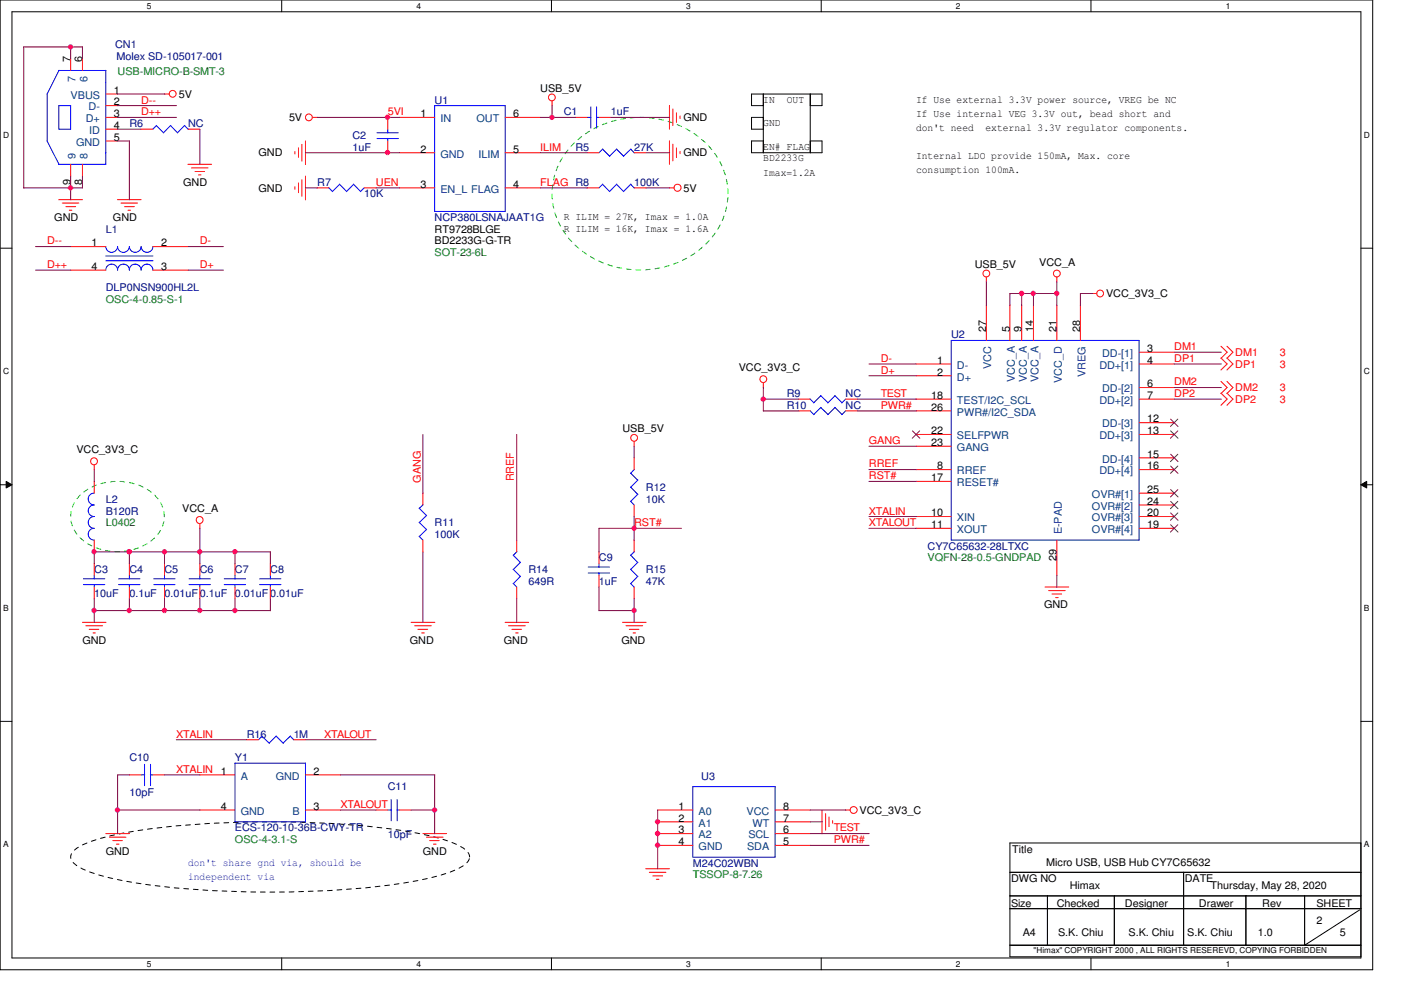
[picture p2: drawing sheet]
<svg xmlns="http://www.w3.org/2000/svg" width="297mm" height="210mm" viewBox="0 0 297 210" stroke-linecap="round" stroke-linejoin="round" font-family="sans-serif">
<path d="M0 0h291v205.6h-291zM2.5 2.5h286v200.6h-286z" fill="none" stroke="#000" stroke-width=".21"/>
<g fill="#fff">
<path d="M31.1 .3h1v2h-1z"/>
<path d="M31.1 203.4h1v2h-1z"/>
</g>
<path d="M59.7 0v2.5M59.7 203.1v2.5" fill="none" stroke="#000" stroke-width=".21"/>
<g fill="#fff">
<path d="M88.3 .3h1v2h-1z"/>
<path d="M88.3 203.4h1v2h-1z"/>
</g>
<path d="M116.9 0v2.5M116.9 203.1v2.5" fill="none" stroke="#000" stroke-width=".21"/>
<g fill="#fff">
<path d="M145.5 .3h1v2h-1z"/>
<path d="M145.5 203.4h1v2h-1z"/>
</g>
<path d="M174.1 0v2.5M174.1 203.1v2.5" fill="none" stroke="#000" stroke-width=".21"/>
<g fill="#fff">
<path d="M202.7 .3h1v2h-1z"/>
<path d="M202.7 203.4h1v2h-1z"/>
</g>
<path d="M231.3 0v2.5M231.3 203.1v2.5" fill="none" stroke="#000" stroke-width=".21"/>
<g fill="#fff">
<path d="M259.9 .3h1v2h-1z"/>
<path d="M259.9 203.4h1v2h-1z"/>
<path d="M.7 27.6h1.2v1.9h-1.2z"/>
<path d="M289.2 27.6h1.2v1.9h-1.2z"/>
<path d="M.7 77.7h1.2v2h-1.2z"/>
<path d="M289.2 77.7h1.2v2h-1.2z"/>
</g>
<path d="M0 52.6h2.5M288.5 52.6h2.5" fill="none" stroke="#000" stroke-width=".21"/>
<g fill="#fff">
<path d="M.7 127.8h1.1v2h-1.1z"/>
<path d="M289.2 127.8h1.1v2h-1.1z"/>
</g>
<path d="M0 102.8h2.5M1.3 102.1l1.2 .7-1.2 .7zM288.5 102.8l1.3-.7v1.4zM288.5 102.8h2.5" fill="none" stroke="#000" stroke-width=".21"/>
<path d="M1.3 102.1l1.2 .7-1.2 .7zM288.5 102.8l1.3-.7v1.4z" fill="#000"/>
<g fill="#fff">
<path d="M.7 178h1.1v2h-1.1z"/>
<path d="M289.2 178h1.1v2h-1.1z"/>
</g>
<g fill="none" stroke="#000" stroke-width=".21">
<path d="M161.8 19.9v12.5M171.8 19.9v12.5M161.8 24.9h-2.5v2.5h2.5M161.8 22.4h-2.5v-2.5h15v2.5h-2.5M161.8 29.9h-2.5v2.5h15v-2.5h-2.5M0 153h2.5M288.5 153h2.5M214.1 178.7h74.4v24.2h-74.4zM214.1 185h74.4M214.1 192.7h74.4M214.1 189.9h74.4M222.1 189.9v10.5"/>
<path d="M236.3 189.9v10.5M250.9 185v15.4M264.2 189.9v10.5M276.6 189.9v10.5M288.3 192.9l-11.7 7.5M214.1 200.4h74.4"/>
</g>
<path d="M15.5 180.5a15 15 0 0 1 6.9-3 148.3 148.3 0 0 1 31.6-3.2 177.3 177.3 0 0 1 36.3 2.7l1.8 .5a15.1 15.1 0 0 1 7 3 1.75 1.75 0 0 1-.7 2.9 23.4 23.4 0 0 1-8.1 3 183.3 183.3 0 0 1-42.7 2.5 123.8 123.8 0 0 1-26.8-3.4 13.1 13.1 0 0 1-5.3-2.7 1.58 1.58 0 0 1 0-2.3z" fill="none" stroke="#000" stroke-width=".21" stroke-dasharray="1 1 1 1 1 1 1 1"/>
<path d="M121.9 30.2a20.5 20.5 0 0 1 28.6 1.1 14.6 14.6 0 0 1-2.2 21.7 20.5 20.5 0 0 1-27.5-2.2 14.6 14.6 0 0 1 1.1-20.6zM17 104.9a12.2 12.2 0 0 1 15.8 0 6.2 6.2 0 0 1-.9 9.9 12.2 12.2 0 0 1-14.9-.7 6.1 6.1 0 0 1 0-9.2z" fill="none" stroke="#0f0" stroke-width=".21" stroke-dasharray="1 1 1 1 1 1 1 1"/>
<g fill="none" stroke="#f00" stroke-width=".21">
<path d="M15 12.4v2.5M17.5 12.4v2.5M22.4 19.9h2.5M34.8 19.9h1.1M15 34.8v2.5M17.5 34.8v2.5M22.4 24.9h2.5M22.4 27.4h2.5M22.4 22.4h2.5M22.4 29.9h2.5M29.9 27.4h2.5M39.8 34.8h5.1"/>
<path d="M39.9 27.4h2.5M40.6 35.6h3.5M41.4 36.4h2M42.1 37.1h.5M62.5 32.1v.5M62.5 39.6v.5M63.3 31.3v2.1M63.3 38.8v2.1M64 30.6v3.6M64 38.1v3.5M64.8 29.9v5M64.8 37.3v5.1"/>
<path d="M66.2 24.9h1.1M67.3 39.8h2.5M77.2 39.8h2.5M82.2 24.9v2.5M82.2 29.9v2.5M84.7 24.9h7.5M84.7 39.8h7.5M84.7 32.4h7.5M107.1 24.9h7.5M107.1 39.8h7.5M107.1 32.4h7.5M117 21.4v1"/>
<path d="M122 24.9h2.5M124.5 39.8h2.5M124.5 32.4h2.5M127 24.9h2.5M134.4 39.8h2.5M134.4 32.4h2.5M141.9 39.8h1M141.9 22.4v5M141.9 29.8v5M142.7 23.1v3.5M142.7 30.6v3.5M143.4 23.9v2.1"/>
<path d="M143.4 31.4v2M144.2 24.6v.5M144.2 32.1v.5M12.4 42.3h5.1M13.2 43.1h3.5M14 43.8h2M14.7 44.6h.5M15 52.3h7.4M15 57.3h7.4M24.9 42.3h5M25.7 43.1h3.5M26.4 43.8h2.1"/>
<path d="M27.1 44.6h.6M32.4 52.3h7.5M32.4 57.3h7.5M209.1 58.8v1M224.1 58.8v1M194.2 77.2h7.5M194.2 79.7h7.5M209.1 64.7v7.5M214.1 64.7v7.5M216.6 64.7v7.5M219.1 64.7v7.5M224.1 64.7v7.5"/>
<path d="M229.1 64.7v7.5M231.5 62.2h1M241.5 77.2h7.5M241.5 74.7h7.5M258.9 75.9l1.3 1.3-1.3 1.2M258.9 73.4l1.3 1.3-1.3 1.3M260.1 75.9l1.3 1.3-1.3 1.2M260.1 73.4l1.3 1.3-1.3 1.3M20 98.6v1M134.4 93.6v1.1M134.4 97.1v2.5M161.8 81.2v1"/>
<path d="M169.3 84.6h2.5M169.3 87.1h2.5M179.3 84.6h2.5M179.3 87.1h2.5M194.2 84.6h7.5M194.2 99.6h7.5M194.2 92.1h7.5M194.2 94.6h7.5M194.2 87.1h7.5M241.5 82.2h7.5M241.5 84.6h7.5M241.5 99.6h7.5"/>
<path d="M241.5 89.6h7.5M241.5 92.1h7.5M241.5 97.1h7.5M258.9 80.9l1.3 1.3-1.3 1.2M258.9 83.4l1.3 1.2-1.3 1.3M260.1 80.9l1.3 1.3-1.3 1.2M260.1 83.4l1.3 1.2-1.3 1.3M20 102.1v2.5M20 114.5v2.5M20 119.5v2.5M27.4 119.5v2.5M34.9 119.5v2.5"/>
<path d="M42.4 111v1.1M42.4 119.5v2.5M49.8 119.5v2.5M57.3 119.5v2.5M89.7 104.6v2.5M89.7 114.5v2.5M109.6 114.5v2.5M127 117v2.5M134.4 107.1v2.4M134.4 114.5v2.5M194.2 109.5h7.5M194.2 112h7.5"/>
<path d="M194.2 102.1h7.5M224.1 114.5v7.5M241.5 109.5h7.5M241.5 112h7.5M241.5 107.1h7.5M241.5 104.6h7.5M17.5 132h5M18.2 132.7h3.6M18.9 133.4h2.1M19.7 134.2h.5M20 124.5v2.5M27.4 124.5v2.5"/>
<path d="M34.9 124.5v2.5M42.4 124.5v2.5M49.8 124.5v2.5M57.3 124.5v2.5M87.2 132h5M87.9 132.7h3.5M88.6 133.4h2.1M89.4 134.2h.6M107.1 132h5M107.8 132.7h3.6M108.5 133.4h2.1M109.3 134.2h.6"/>
<path d="M109.6 124.5v2.5M127 122v2.5M132 132h5M132.7 132.7h3.6M133.4 133.4h2.1M134.2 134.2h.5M134.4 124.5v2.5M221.6 124.5h5M222.3 125.2h3.5M223.1 125.9h2M223.8 126.7h.6M52.3 156.8h2.5"/>
<path d="M62.3 156.8h2.5M22.4 176.7h5.1M23.2 177.5h3.5M23.9 178.2h2M24.7 179h.5M27.4 164.3h2.5M32.4 164.3h2.5M42.4 171.7h7.4M42.4 164.3h7.4M64.8 171.7h7.4M64.8 164.3h7.4M79.7 171.7h2.5"/>
<path d="M84.7 171.7h2.5M89.7 176.7h5M90.4 177.5h3.5M91.1 178.2h2M91.9 179h.6M139.4 176.7h7.5M139.4 171.7h7.5M139.4 174.2h7.5M139.4 179.2h7.5M164.3 176.7h7.5M164.3 171.7h7.5M164.3 174.2h7.5"/>
<path d="M164.3 179.2h7.5M174.3 171.7v5.1M175 172.5v3.5M175.8 173.2v2.1M176.5 174v.5M179.2 171.7h1.1M136.9 184.2h5M137.7 185h3.5M138.4 185.7h2.1M139.1 186.4h.6"/>
<circle cx="36.6" cy="19.9" r=".72"/>
<circle cx="65.5" cy="24.9" r=".72"/>
<circle cx="117" cy="20.7" r=".72"/>
<circle cx="143.6" cy="39.8" r=".75"/>
<circle cx="209.1" cy="58" r=".72"/>
<circle cx="224.1" cy="58" r=".72"/>
<circle cx="233.2" cy="62.2" r=".72"/>
<circle cx="19.9" cy="97.8" r=".73"/>
<circle cx="134.4" cy="92.8" r=".72"/>
<circle cx="161.8" cy="80.4" r=".72"/>
<circle cx="42.3" cy="110.2" r=".73"/>
<circle cx="181" cy="171.7" r=".74"/>
</g>
<g fill="none" stroke="#00f" stroke-width=".21">
<path d="M10 19.9v10l2.5 5M12.5 14.9h10M12.5 14.9l-2.5 5M22.4 14.9v20M12.4 34.8h10M12.5 22.4h2.5v5h-2.5zM33.1 26.6l1.6 1.6M33.2 26.6l-.8 .8M36.1 26.6l1.6 1.6M36.2 26.6l-1.5 1.6M39.1 26.6l.8 .8M39.2 26.6l-1.6 1.6"/>
<path d="M69.7 39.8l.8 .8M72 39l1.5 1.6M72 39.1l-1.6 1.5M74.9 39l1.6 1.6M75 39.1l-1.6 1.5M77.2 39.8l-.8 .8M79.9 28.2h4.6M79.9 29.4h4.6M82.2 27.4v.8M82.2 29.3v.6M92.2 22.4h14.9v22.4h-14.9zM124.5 24.9h.8"/>
<path d="M125.3 22.6v4.6M126.4 24.9h.6M126.5 22.6v4.6M127.8 31.6l1.5 1.5M127.8 39.1l1.5 1.5M127.8 31.6l-.8 .8M127.8 39l-.8 .8M130.7 31.6l1.5 1.5M130.7 39.1l1.5 1.5M130.8 31.6l-1.6 1.5M130.8 39l-1.6 1.6M133.7 31.6l.8 .8"/>
<path d="M133.7 39.1l.8 .8M133.8 31.6l-1.6 1.5M133.8 39l-1.6 1.6M22.4 54.3h10M22.4 57.3a1.25 1.25 0 0 1 1.3-1.3 1.25 1.25 0 0 1 1.2 1.3 1.25 1.25 0 0 1 1.3-1.3 1.25 1.25 0 0 1 1.2 1.3v-.1a1.2 1.2 0 0 1 1.3-1.2h-.1a1.26 1.26 0 0 1 1.3 1.3v-.1a1.2 1.2 0 0 1 1.3-1.2h-.1a1.26 1.26 0 0 1 1.3 1.3M22.4 52.3a1.25 1.25 0 0 0 1.3 1.2 1.25 1.25 0 0 0 1.2-1.2 1.25 1.25 0 0 0 1.3 1.2 1.25 1.25 0 0 0 1.2-1.2 1.25 1.25 0 0 0 1.3 1.2 1.27 1.27 0 0 0 1.2-1.2 1.25 1.25 0 0 0 1.3 1.2 1.27 1.27 0 0 0 1.2-1.2M22.4 55.3h10.1M201.7 72.2h39.8v42.3h-39.8zM134.5 99.5l-.8 .8M171.7 87.1l.8 .8M171.7 84.6l.8 .8M174 86.4l1.6 1.5"/>
<path d="M174 83.9l1.6 1.5M174 86.4l-1.5 1.5M174 83.9l-1.5 1.5M177 86.4l1.5 1.5M177 83.9l1.5 1.5M177 86.4l-1.5 1.5M177 83.9l-1.5 1.5M179.3 87.1l-.8 .8M179.3 84.6l-.8 .8M20 104.6h-.1a1.2 1.2 0 0 0-1.2 1.2 1.26 1.26 0 0 0 1.3 1.3 1.23 1.23 0 0 0-1.3 1.2 1.23 1.23 0 0 0 1.3 1.2 1.25 1.25 0 0 0-1.3 1.3 1.25 1.25 0 0 0 1.3 1.2 1.25 1.25 0 0 0-1.3 1.3 1.25 1.25 0 0 0 1.3 1.2M88.9 113.7l.8 .8M88.9 110.7l1.5 1.6"/>
<path d="M88.9 107.7l1.5 1.6M89.7 107l-.8 .8M90.5 112.2l-1.6 1.5M90.5 109.3l-1.6 1.5M108.8 117.7l1.5 1.6M109.6 117l-.8 .7M110.4 119.2l-1.6 1.5M127 119.5v.8M133.7 106.3l.7 .8M133.7 103.3l1.5 1.5M133.7 100.3l1.5 1.5M133.7 117.7l1.5 1.6"/>
<path d="M134.5 117l-.8 .7M135.3 104.8l-1.6 1.5M135.3 101.8l-1.6 1.5M135.3 119.2l-1.6 1.5M17.7 122.7h4.5M17.7 124h4.5M20 122v.8M20 123.9v.6M25.1 122.7h4.6M25.1 124h4.6M27.4 122v.8M27.4 123.9v.6"/>
<path d="M32.6 122.7h4.5M32.6 124h4.5M34.9 122v.8M34.9 123.9v.6M40.1 122.7h4.5M40.1 124h4.5M42.4 122v.8M42.4 123.9v.6M47.5 122.7h4.6M47.5 124h4.6M49.8 122v.8M49.8 123.9v.6"/>
<path d="M55 122.7h4.6M55 124h4.6M57.3 122v.8M57.3 123.9v.6M108.8 123.7l.8 .8M108.8 120.7l1.5 1.5M110.4 122.2l-1.6 1.5M124.7 120.2h4.5M124.7 121.5h4.5M127 121.5v.5M133.7 123.7l.7 .8M133.7 120.7l1.5 1.5"/>
<path d="M135.3 122.2l-1.6 1.5M55.6 156l-.8 .8M58.5 156.1l1.6 1.5M58.6 156l-1.5 1.6-1.6-1.5M61.5 156.1l.8 .8M61.6 156l-1.6 1.6M29.9 164.3h.8M30.6 162.1v4.5M31.9 164.3h.5M31.9 162.1v4.5M49.8 161.8h15v12.4h-15zM82.2 171.7h.8"/>
<path d="M82.9 169.5v4.5M84.2 171.7h.5M84.2 169.5v4.5M146.9 166.8h17.4v14.9h-17.4z"/>
</g>
<g fill="none" stroke="#804000" stroke-width=".21">
<path d="M193.5 91.4l1.5 1.5M195 91.4l-1.6 1.5M248.2 88.9l1.6 1.5M248.2 91.4l1.6 1.5M248.2 96.3l1.6 1.6M248.2 98.8l1.6 1.6M249.7 88.9l-1.5 1.5M249.7 91.4l-1.5 1.5M249.7 96.3l-1.5 1.6M249.7 98.8l-1.5 1.6M248.2 111.3l1.6 1.5M248.2 108.8l1.6 1.5"/>
<path d="M248.2 106.3l1.6 1.6M248.2 103.8l1.6 1.6M249.7 111.3l-1.5 1.5M249.7 108.8l-1.5 1.5M249.7 106.3l-1.5 1.6M249.7 103.8l-1.5 1.6"/>
</g>
<g fill="none" stroke="#800040" stroke-width=".21">
<path d="M5 9.9h12.5M5 9.9v29.9h12.5v-2.5M15 9.9v2.5M17.5 9.9v2.5M24.9 19.9h10M15 37.3v5.1M24.9 27.4h5M24.9 24.9h12.5M24.9 29.9h2.6M24.9 22.4h12.5M27.4 29.9v12.5M42.4 27.4v7.5"/>
<path d="M64.8 32.4h19.9M64.8 39.8h2.5M67.3 24.9h17.4M79.7 39.8h5M114.6 32.4h9.9M114.6 39.8h9.9M114.6 24.9h7.4M117 22.4v2.5M129.5 24.9h12.5M136.9 32.4h5.1M136.9 39.8h5.1M7.5 57.3h7.5"/>
<path d="M7.5 52.3h7.5M39.9 57.3h7.5M39.9 52.3h7.5M209.1 59.7v5.1M224.1 59.7v5.1M184.2 77.2h10.1M184.2 79.7h10.1M216.6 62.2v2.6M219.1 62.2v2.6M224.1 62.2h-10v2.6M231.6 62.2h-2.5v2.6M249 77.2h9.9"/>
<path d="M249 74.7h9.9M20 99.6v2.5M89.7 92.1v12.5M109.6 92.1v22.5M134.4 94.6v2.5M161.8 84.6h7.6M161.8 82.2v4.9h7.6M181.8 84.6h12.5M181.8 87.1h12.5M184.2 94.6h10.1M184.2 99.6h10.1M249 82.2h9.9"/>
<path d="M249 84.6h9.9M27.4 117v2.5M34.9 117v2.5M42.4 112v7.5M49.8 117v2.5M57.3 117v2.5M57.4 117h-37.4v2.5M89.7 117v15M134.4 109.5v5.1M144.5 112h-17.5v5.1M184.2 102.1h10.1M184.2 109.5h10.1"/>
<path d="M184.2 112h10.1M20 127v5M20 129.5h37.4M27.4 127v2.5M34.9 127v2.5M42.4 127v2.5M49.8 127v2.5M57.3 127v2.5M109.6 127v5M127 124.5v5M127 129.5h7.5M134.4 127v5"/>
<path d="M224.1 122v2.5M37.4 156.8h15M64.8 156.8h15M24.9 171.7h17.5M27.5 164.3h-2.6v12.5M34.9 164.3h7.5M72.2 171.7h7.6M72.2 164.3h20v12.5M87.2 171.7h5M139.4 171.7v12.5M171.8 171.7h7.5M171.8 174.2h2.5"/>
<path d="M171.8 176.7h12.5M171.8 179.2h12.5"/>
</g>
<circle cx="19.9" cy="117" r=".48" fill="#f0f"/>
<circle cx="19.9" cy="117" r=".48" fill="none" stroke="#f0f" stroke-width=".21"/>
<circle cx="27.4" cy="117" r=".49" fill="#f0f"/>
<circle cx="27.4" cy="117" r=".49" fill="none" stroke="#f0f" stroke-width=".21"/>
<circle cx="27.4" cy="117" r=".49" fill="#f0f"/>
<circle cx="27.4" cy="117" r=".49" fill="none" stroke="#f0f" stroke-width=".21"/>
<circle cx="34.9" cy="117" r=".48" fill="#f0f"/>
<circle cx="34.9" cy="117" r=".48" fill="none" stroke="#f0f" stroke-width=".21"/>
<circle cx="42.3" cy="117" r=".49" fill="#f0f"/>
<circle cx="42.3" cy="117" r=".49" fill="none" stroke="#f0f" stroke-width=".21"/>
<circle cx="49.8" cy="117" r=".49" fill="#f0f"/>
<circle cx="49.8" cy="117" r=".49" fill="none" stroke="#f0f" stroke-width=".21"/>
<circle cx="224" cy="62.2" r=".49" fill="#f0f"/>
<circle cx="224" cy="62.2" r=".49" fill="none" stroke="#f0f" stroke-width=".21"/>
<circle cx="216.6" cy="62.2" r=".49" fill="#f0f"/>
<circle cx="216.6" cy="62.2" r=".49" fill="none" stroke="#f0f" stroke-width=".21"/>
<circle cx="139.4" cy="174.2" r=".49" fill="#f0f"/>
<circle cx="139.4" cy="174.2" r=".49" fill="none" stroke="#f0f" stroke-width=".21"/>
<circle cx="134.4" cy="112" r=".48" fill="#f0f"/>
<circle cx="134.4" cy="112" r=".48" fill="none" stroke="#f0f" stroke-width=".21"/>
<circle cx="134.4" cy="129.4" r=".48" fill="#f0f"/>
<circle cx="134.4" cy="129.4" r=".48" fill="none" stroke="#f0f" stroke-width=".21"/>
<circle cx="82.2" cy="24.9" r=".48" fill="#f0f"/>
<circle cx="82.2" cy="24.9" r=".48" fill="none" stroke="#f0f" stroke-width=".21"/>
<circle cx="139.4" cy="179.2" r=".49" fill="#f0f"/>
<circle cx="139.4" cy="179.2" r=".49" fill="none" stroke="#f0f" stroke-width=".21"/>
<circle cx="117" cy="24.9" r=".49" fill="#f0f"/>
<circle cx="117" cy="24.9" r=".49" fill="none" stroke="#f0f" stroke-width=".21"/>
<circle cx="24.9" cy="171.7" r=".48" fill="#f0f"/>
<circle cx="24.9" cy="171.7" r=".48" fill="none" stroke="#f0f" stroke-width=".21"/>
<circle cx="34.9" cy="129.4" r=".48" fill="#f0f"/>
<circle cx="34.9" cy="129.4" r=".48" fill="none" stroke="#f0f" stroke-width=".21"/>
<circle cx="42.3" cy="129.4" r=".49" fill="#f0f"/>
<circle cx="42.3" cy="129.4" r=".49" fill="none" stroke="#f0f" stroke-width=".21"/>
<circle cx="15" cy="9.9" r=".48" fill="#f0f"/>
<circle cx="15" cy="9.9" r=".48" fill="none" stroke="#f0f" stroke-width=".21"/>
<circle cx="92.1" cy="171.7" r=".48" fill="#f0f"/>
<circle cx="92.1" cy="171.7" r=".48" fill="none" stroke="#f0f" stroke-width=".21"/>
<circle cx="139.4" cy="176.7" r=".49" fill="#f0f"/>
<circle cx="139.4" cy="176.7" r=".49" fill="none" stroke="#f0f" stroke-width=".21"/>
<circle cx="15" cy="39.8" r=".49" fill="#f0f"/>
<circle cx="15" cy="39.8" r=".49" fill="none" stroke="#f0f" stroke-width=".21"/>
<circle cx="19.9" cy="129.4" r=".48" fill="#f0f"/>
<circle cx="19.9" cy="129.4" r=".48" fill="none" stroke="#f0f" stroke-width=".21"/>
<circle cx="27.4" cy="129.4" r=".49" fill="#f0f"/>
<circle cx="27.4" cy="129.4" r=".49" fill="none" stroke="#f0f" stroke-width=".21"/>
<circle cx="49.8" cy="129.4" r=".49" fill="#f0f"/>
<circle cx="49.8" cy="129.4" r=".49" fill="none" stroke="#f0f" stroke-width=".21"/>
<circle cx="82.2" cy="32.3" r=".47" fill="#f0f"/>
<circle cx="82.2" cy="32.3" r=".47" fill="none" stroke="#f0f" stroke-width=".21"/>
<circle cx="161.8" cy="84.6" r=".48" fill="#f0f"/>
<circle cx="161.8" cy="84.6" r=".48" fill="none" stroke="#f0f" stroke-width=".21"/>
<circle cx="219.1" cy="62.2" r=".48" fill="#f0f"/>
<circle cx="219.1" cy="62.2" r=".48" fill="none" stroke="#f0f" stroke-width=".21"/>
<g font-size="2.2" fill="#000080">
<text x="24.4" y="10.2">CN1</text>
<text x="24.7" y="12.7">Molex SD-105017-001</text>
<text x="92.2" y="22">U1</text>
<text x="27.4" y="26.9">R6</text>
<text x="39.9" y="26.9">NC</text>
<text x="74.7" y="29.4">C2</text>
<text x="119.5" y="24.4">C1</text>
<text x="129.5" y="24.4">1uF</text>
<text x="74.7" y="31.9">1uF</text>
<text x="122" y="31.9">R5</text>
<text x="134.4" y="31.9">27K</text>
<text x="67.3" y="39.4">R7</text>
<text x="77.2" y="41.9">10K</text>
<text x="134.4" y="39.4">100K</text>
<text x="92.2" y="46.9">NCP380LSNAJAAT1G</text>
<text x="22.4" y="49.3">L1</text>
<text x="22.4" y="61.8">DLP0NSN900HL2L</text>
<text x="201.7" y="71.8">U2</text>
<text x="166.8" y="86.7">R10</text>
<text x="166.8" y="84.2">R9</text>
<text x="179.3" y="84.2">NC</text>
<text x="179.3" y="86.7">NC</text>
<text x="22.4" y="106.6">L2</text>
<text x="136.9" y="104.1">R12</text>
<text x="136.9" y="106.6">10K</text>
<text x="22.4" y="109.1">B120R</text>
<text x="92.2" y="111.5">R11</text>
<text x="92.2" y="114">100K</text>
<text x="127" y="119">C9</text>
<text x="196.7" y="116.5">CY7C65632-28LTXC</text>
<text x="20" y="121.5">C3</text>
<text x="27.4" y="121.5">C4</text>
<text x="34.9" y="121.5">C5</text>
<text x="42.4" y="121.5">C6</text>
<text x="49.8" y="121.5">C7</text>
<text x="57.3" y="121.5">C8</text>
<text x="112.1" y="121.5">R14</text>
<text x="112.1" y="124">649R</text>
<text x="127" y="124">1uF</text>
<text x="136.9" y="121.5">R15</text>
<text x="136.9" y="124">47K</text>
<text x="20" y="126.5">10uF</text>
<text x="27.4" y="126.5">0.1uF</text>
<text x="34.9" y="126.5">0.01uF</text>
<text x="42.4" y="126.5">0.1uF</text>
<text x="49.8" y="126.5">0.01uF</text>
<text x="57.3" y="126.5">0.01uF</text>
<text x="27.4" y="161.3">C10</text>
<text x="49.8" y="161.3">Y1</text>
<text x="52.3" y="156.4">R16</text>
<text x="62.3" y="156.4">1M</text>
<text x="82.2" y="167.6">C11</text>
<text x="148.7" y="165.3">U3</text>
<text x="27.4" y="168.8">10pF</text>
<text x="49.8" y="176.3">ECS-120-10-36B-CWY-TR</text>
<text x="82.2" y="177.8">10pF</text>
<text x="146.9" y="183.8">M24C02WBN</text>
</g>
<g font-size="2.2">
<text x="14.9" y="13.2" transform="rotate(-90 14.9 13.2)">7</text>
<text x="17.4" y="13.2" transform="rotate(-90 17.4 13.2)">6</text>
<text x="24.2" y="19.9">1</text>
<text x="24.2" y="22.4">2</text>
<text x="37.9" y="20.7">5V</text>
<text x="114.6" y="19.5">USB_5V</text>
<text x="161.8" y="21.8">IN</text>
<text x="166.8" y="21.8">OUT</text>
<text x="194.2" y="21.8">If Use external 3.3V power source, VREG be NC</text>
<text x="24.2" y="24.8">3</text>
<text x="24.2" y="29.8">5</text>
<text x="24.2" y="27.3">4</text>
<text x="61.3" y="25.7">5V</text>
<text x="89.2" y="24.8">1</text>
<text x="108.8" y="24.8">6</text>
<text x="144.9" y="25.7">GND</text>
<text x="161.8" y="26.7">GND</text>
<text x="194.2" y="24.7">If Use internal VEG 3.3V out, bead short and</text>
<text x="194.2" y="27.7">don't need</text>
<text x="209" y="27.7">external 3.3V regulator components.</text>
<text x="54.8" y="33.1">GND</text>
<text x="89.2" y="32.3">2</text>
<text x="108.8" y="32.3">5</text>
<text x="144.9" y="33.1">GND</text>
<text x="161.8" y="31.7">EN# FLAG</text>
<text x="161.8" y="34.2">BD2233G</text>
<text x="194.2" y="33.6">Internal LDO provide 150mA, Max. core</text>
<text x="14.9" y="39.2" transform="rotate(-90 14.9 39.2)">9</text>
<text x="17.4" y="39.2" transform="rotate(-90 17.4 39.2)">8</text>
<text x="38.9" y="39.4">GND</text>
<text x="54.8" y="40.6">GND</text>
<text x="89.2" y="39.8">3</text>
<text x="108.8" y="39.8">4</text>
<text x="144.9" y="40.6">5V</text>
<text x="161.8" y="37.2">Imax=1.2A</text>
<text x="194.2" y="36.6">consumption 100mA.</text>
<text x="11.5" y="46.9">GND</text>
<text x="24" y="46.9">GND</text>
<text x="119.5" y="46.7">R ILIM = 27K, Imax = 1.0A</text>
<text x="19.4" y="52.2">1</text>
<text x="34.2" y="52.2">2</text>
<text x="92.2" y="49.3">RT9728BLGE</text>
<text x="92.2" y="51.8">BD2233G-G-TR</text>
<text x="119.5" y="49.1">R ILIM = 16K, Imax = 1.6A</text>
<text x="19.4" y="57.2">4</text>
<text x="34.2" y="57.2">3</text>
<text x="206.7" y="56.8">USB_5V</text>
<text x="220.3" y="56.3">VCC_A</text>
<text x="234.5" y="63">VCC_3V3_C</text>
<text x="209.1" y="70.4" transform="rotate(-90 209.1 70.4)">27</text>
<text x="214.1" y="70.4" transform="rotate(-90 214.1 70.4)">5</text>
<text x="216.6" y="70.4" transform="rotate(-90 216.6 70.4)">9</text>
<text x="219.1" y="70.4" transform="rotate(-90 219.1 70.4)">14</text>
<text x="224" y="70.4" transform="rotate(-90 224 70.4)">21</text>
<text x="229" y="70.4" transform="rotate(-90 229 70.4)">28</text>
<text x="198.7" y="77.1">1</text>
<text x="243.2" y="74.6">3</text>
<text x="243.2" y="77.1">4</text>
<text x="156.6" y="78.7">VCC_3V3_C</text>
<text x="198.7" y="79.6">2</text>
<text x="243.2" y="82.1">6</text>
<text x="197.4" y="84.6">18</text>
<text x="197.4" y="87.1">26</text>
<text x="243.2" y="84.6">7</text>
<text x="243.2" y="89.6">12</text>
<text x="132" y="91.7">USB_5V</text>
<text x="197.4" y="92.1">22</text>
<text x="197.4" y="94.6">23</text>
<text x="243.2" y="92.1">13</text>
<text x="16.2" y="96.1">VCC_3V3_C</text>
<text x="198.7" y="99.5">8</text>
<text x="243.2" y="97">15</text>
<text x="243.2" y="99.5">16</text>
<text x="197.4" y="102">17</text>
<text x="243.2" y="107">24</text>
<text x="243.2" y="104.5">25</text>
<text x="38.6" y="108.6">VCC_A</text>
<text x="197.4" y="109.5">10</text>
<text x="197.4" y="112">11</text>
<text x="243.2" y="112">19</text>
<text x="243.2" y="109.5">20</text>
<text x="224" y="118.9" transform="rotate(-90 224 118.9)">29</text>
<text x="221.4" y="129">GND</text>
<text x="17.5" y="136.4">GND</text>
<text x="86.9" y="136.4">GND</text>
<text x="106.8" y="136.4">GND</text>
<text x="131.7" y="136.4">GND</text>
<text x="46.8" y="164.3">1</text>
<text x="66.5" y="164.3">2</text>
<text x="46.8" y="171.7">4</text>
<text x="66.5" y="171.7">3</text>
<text x="143.9" y="171.7">1</text>
<text x="166.1" y="171.7">8</text>
<text x="182.2" y="172.6">VCC_3V3_C</text>
<text x="143.9" y="174.2">2</text>
<text x="143.9" y="176.7">3</text>
<text x="143.9" y="179.2">4</text>
<text x="166.1" y="179.2">5</text>
<text x="166.1" y="176.7">6</text>
<text x="166.1" y="174.2">7</text>
<text x="22.4" y="181.3">GND</text>
<text x="89.7" y="181.3">GND</text>
<text x="214.6" y="180.8">Title</text>
<text x="221.8" y="183.5">Micro USB, USB Hub CY7C65632</text>
<text x="214.4" y="187">DWG NO</text>
<text x="226.8" y="188.5">Himax</text>
<text x="251.2" y="187">DATE</text>
<text x="256.7" y="188.5">Thursday, May 28, 2020</text>
<text x="214.4" y="192.2">Size</text>
<text x="224.1" y="192.2">Checked</text>
<text x="238.5" y="192.2">Designer</text>
<text x="254.2" y="192.2">Drawer</text>
<text x="267.6" y="192.2">Rev</text>
<text x="279.1" y="196">2</text>
<text x="279.1" y="192.2">SHEET</text>
<text x="216.9" y="198.5">A4</text>
<text x="224.3" y="198.5">S.K. Chiu</text>
<text x="239.3" y="198.5">S.K. Chiu</text>
<text x="251.7" y="198.5">S.K. Chiu</text>
<text x="266.7" y="198.5">1.0</text>
<text x="284.1" y="198.5">5</text>
</g>
<g font-size="2.2" fill="#004080">
<text x="16" y="17.4" transform="rotate(-90 16 17.4)">7</text>
<text x="18.5" y="17.4" transform="rotate(-90 18.5 17.4)">6</text>
<text x="15" y="21">VBUS</text>
<text x="18.8" y="23.4">D-</text>
<text x="18.2" y="25.9">D+</text>
<text x="18.9" y="28.4">ID</text>
<text x="93.4" y="25.9">IN</text>
<text x="101" y="25.9">OUT</text>
<text x="16" y="33.6" transform="rotate(-90 16 33.6)">9</text>
<text x="16.1" y="30.9">GND</text>
<text x="18.5" y="33.6" transform="rotate(-90 18.5 33.6)">8</text>
<text x="93.4" y="33.4">GND</text>
<text x="101.4" y="33.4">ILIM</text>
<text x="93.4" y="40.9">EN_L FLAG</text>
<text x="233.7" y="75.7">DD-[1]</text>
<text x="202.9" y="78.2">D-</text>
<text x="202.9" y="80.7">D+</text>
<text x="210.2" y="78.2" transform="rotate(-90 210.2 78.2)">VCC</text>
<text x="215.2" y="81" transform="rotate(-90 215.2 81)">VCC_A</text>
<text x="217.7" y="81" transform="rotate(-90 217.7 81)">VCC_A</text>
<text x="220.2" y="81" transform="rotate(-90 220.2 81)">VCC_A</text>
<text x="225.1" y="81.2" transform="rotate(-90 225.1 81.2)">VCC_D</text>
<text x="230.1" y="79.9" transform="rotate(-90 230.1 79.9)">VREG</text>
<text x="233.1" y="78.2">DD+[1]</text>
<text x="233.7" y="83.2">DD-[2]</text>
<text x="202.9" y="85.6">TEST/I2C_SCL</text>
<text x="202.9" y="88.1">PWR#/I2C_SDA</text>
<text x="233.1" y="85.6">DD+[2]</text>
<text x="202.9" y="93.1">SELFPWR</text>
<text x="202.9" y="95.6">GANG</text>
<text x="233.1" y="93.1">DD+[3]</text>
<text x="233.7" y="90.6">DD-[3]</text>
<text x="202.9" y="100.6">RREF</text>
<text x="233.1" y="100.6">DD+[4]</text>
<text x="233.7" y="98.1">DD-[4]</text>
<text x="202.9" y="103.1">RESET#</text>
<text x="231.5" y="105.6">OVR#[1]</text>
<text x="202.9" y="110.5">XIN</text>
<text x="202.9" y="113">XOUT</text>
<text x="225.1" y="113.3" transform="rotate(-90 225.1 113.3)">E-PAD</text>
<text x="231.5" y="113">OVR#[4]</text>
<text x="231.5" y="110.5">OVR#[3]</text>
<text x="231.5" y="108.1">OVR#[2]</text>
<text x="51.1" y="165.3">A</text>
<text x="58.5" y="165.3">GND</text>
<text x="51.1" y="172.8">GND</text>
<text x="62" y="172.8">B</text>
<text x="148.1" y="172.8">A0</text>
<text x="158.3" y="172.8">VCC</text>
<text x="148.1" y="175.3">A1</text>
<text x="148.1" y="177.8">A2</text>
<text x="158.7" y="177.8">SCL</text>
<text x="159.6" y="175.3">WT</text>
<text x="148.1" y="180.3">GND</text>
<text x="158.4" y="180.3">SDA</text>
</g>
<g font-size="2.2" fill="#008000">
<text x="24.9" y="16">USB-MICRO-B-SMT-3</text>
<text x="92.2" y="54.3">SOT-23-6L</text>
<text x="22.4" y="64.3">OSC-4-0.85-S-1</text>
<text x="22.4" y="111.5">L0402</text>
<text x="196.7" y="119">VQFN-28-0.5-GNDPAD</text>
<text x="49.8" y="178.8">OSC-4-3.1-S</text>
<text x="146.9" y="186.2">TSSOP-8-7.26</text>
</g>
<g font-size="2.2" fill="#f00">
<text x="29.9" y="22">D--</text>
<text x="29.9" y="24.4">D++</text>
<text x="82.2" y="24.4">5VI</text>
<text x="114.6" y="31.9">ILIM</text>
<text x="79.7" y="39.4">UEN</text>
<text x="114.6" y="39.4">FLAG R8</text>
<text x="10" y="51.8">D--</text>
<text x="42.4" y="51.8">D-</text>
<text x="10" y="56.8">D++</text>
<text x="42.4" y="56.8">D+</text>
<text x="186.7" y="76.7">D-</text>
<text x="249" y="74.2">DM1</text>
<text x="249" y="76.7">DP1</text>
<text x="261.9" y="78">DP1</text>
<text x="261.9" y="75.5">DM1</text>
<text x="271.4" y="78">3</text>
<text x="271.4" y="75.5">3</text>
<text x="186.7" y="79.2">D+</text>
<text x="249" y="81.7">DM2</text>
<text x="261.9" y="82.9">DM2</text>
<text x="271.4" y="82.9">3</text>
<text x="186.7" y="84.2">TEST</text>
<text x="186.7" y="86.7">PWR#</text>
<text x="249" y="84.2">DP2</text>
<text x="261.9" y="85.4">DP2</text>
<text x="271.4" y="85.4">3</text>
<text x="184.2" y="94.1">GANG</text>
<text x="184.2" y="99.1">RREF</text>
<text x="184.2" y="101.6">RST#</text>
<text x="89.2" y="102.3" transform="rotate(-90 89.2 102.3)">GANG</text>
<text x="108.9" y="102.1" transform="rotate(-90 108.9 102.1)">RREF</text>
<text x="134.4" y="111.5">RST#</text>
<text x="184.2" y="109.1">XTALIN</text>
<text x="184.2" y="111.5">XTALOUT</text>
<text x="37.4" y="156.4">XTALIN</text>
<text x="68.7" y="156.4">XTALOUT</text>
<text x="37.4" y="163.8">XTALIN</text>
<text x="72.2" y="171.3">XTALOUT</text>
<text x="176.8" y="176.3">TEST</text>
<text x="176.8" y="178.8">PWR#</text>
</g>
<g font-size="2.2" fill="#00f">
<text x="39.9" y="183.6">don't share gnd via, should be</text>
<text x="39.9" y="186.6">independent via</text>
</g>
<g font-size="1.8">
<text x="31.1" y="1.9">5</text>
<text x="88.3" y="1.9">4</text>
<text x="145.5" y="1.9">3</text>
<text x="202.7" y="1.9">2</text>
<text x="259.9" y="1.9">1</text>
<text x=".7" y="29.2">D</text>
<text x="289.2" y="29.2">D</text>
<text x=".7" y="79.3">C</text>
<text x="289.2" y="79.3">C</text>
<text x=".7" y="129.5">B</text>
<text x="289.2" y="129.5">B</text>
<text x=".7" y="179.6">A</text>
<text x="289.2" y="179.6">A</text>
<text x="31.1" y="205">5</text>
<text x="88.3" y="205">4</text>
<text x="145.5" y="205">3</text>
<text x="202.7" y="205">2</text>
<text x="259.9" y="205">1</text>
</g>
<text font-size="1.7" x="219.1" y="202">&quot;Himax&quot; COPYRIGHT 2000 , ALL RIGHTS RESEREVD, COPYING FORBIDDEN</text>
</svg>
